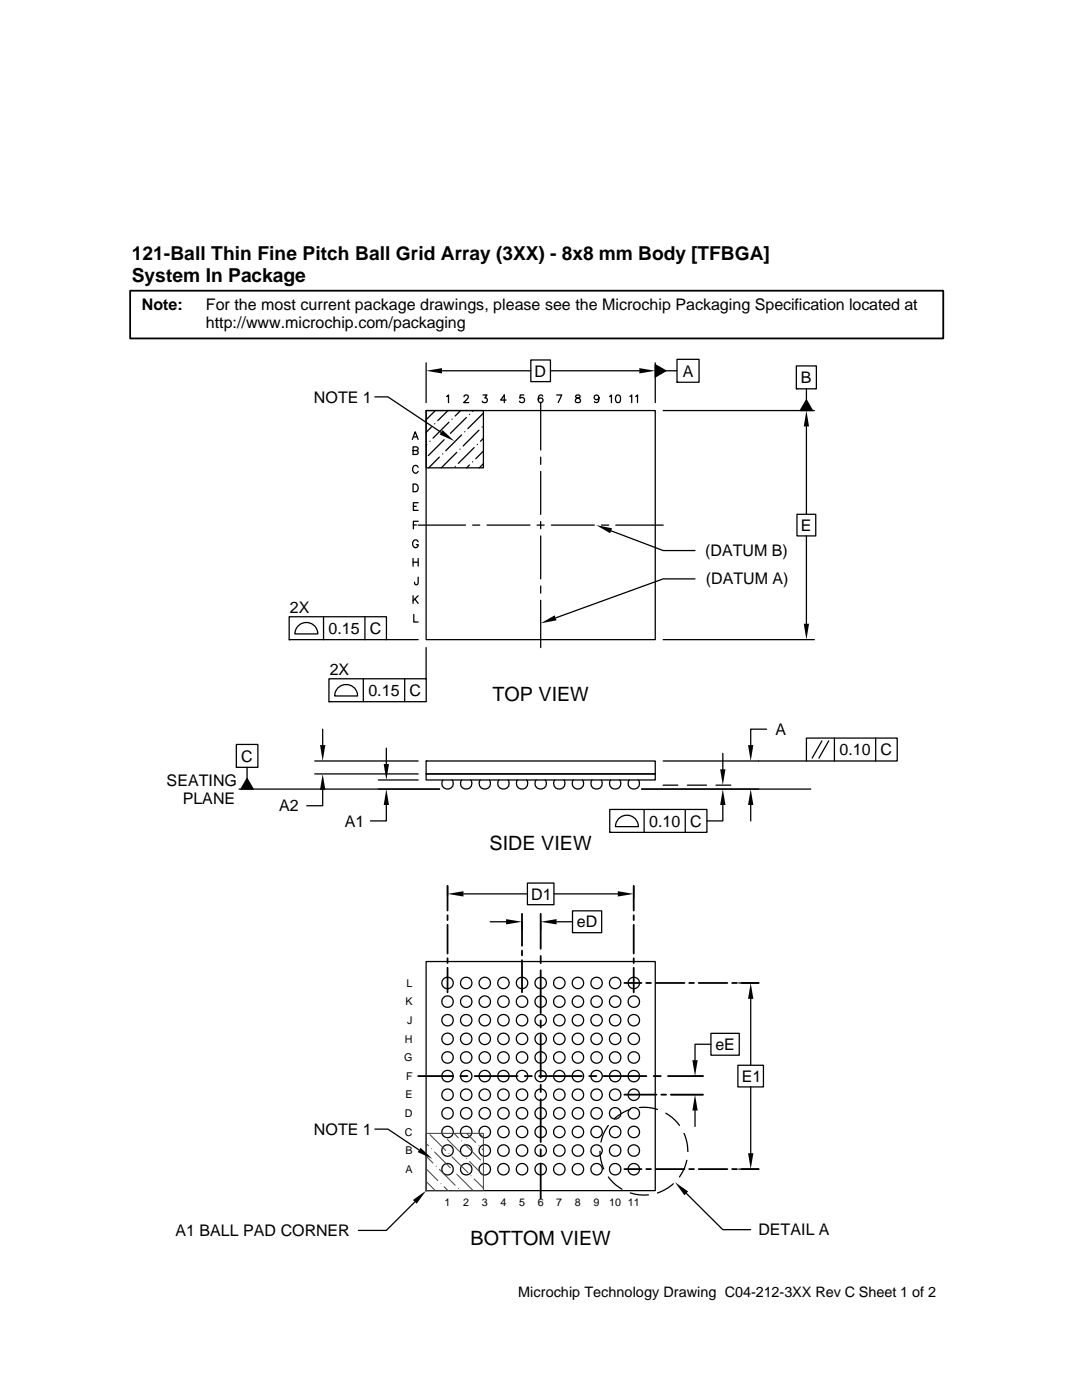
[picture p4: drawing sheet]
<svg xmlns="http://www.w3.org/2000/svg" width="216mm" height="279mm" viewBox="0 0 216 279" stroke-linecap="round" stroke-linejoin="round" font-family="sans-serif">
<g fill="none" stroke="#000" stroke-width=".25">
<path d="M74.8 79.2h2.6l10.6 7.1M85 72.4v7.9M88.2 74h17.7M89.1 79.1l.4-.3v1.5M92.6 79.2l.1-.3 .5-.1 .2 .2 .1 .3-1 1h1M96.4 78.8h.8l-.5 .6a.51 .51 0 0 1 .4 .8 .51 .51 0 0 1-.9-.1M101 79.8h-1.1l.7-1v1.5M104.5 78.8h-.7l-.1 .7a.54 .54 0 0 1 .8 0 .54 .54 0 0 1-.1 .8 .54 .54 0 0 1-.7-.2M105.9 71.8h3.9v4.4h-3.9zM108.3 79.1a.43 .43 0 0 0-.7-.2 .85 .85 0 0 0 .3 1.4 .48 .48 0 0 0 .5-.4 .48 .48 0 0 0-.5-.5 .48 .48 0 0 0-.5 .4M109.8 74h17.8M111.1 78.8h1l-.7 1.5"/>
<path d="M115 78.9v.4l.4 .2a.44 .44 0 0 1 .4 .4 .44 .44 0 0 1-.3 .4h-.5l-.2-.2a.77 .77 0 0 1 .9-.8v-.2a.52 .52 0 0 0-.7-.2zM119.5 79.3a.48 .48 0 0 1-.6 .5 .48 .48 0 0 1-.2-.8 .48 .48 0 0 1 .7 .1 .79 .79 0 0 1-.5 1.2l-.3-.2M121.6 79.1l.4-.3v1.5M123 78.9a.49 .49 0 0 1 .8 .2v1a.48 .48 0 0 1-.5 .3 .48 .48 0 0 1-.4-.3l-.1-.6zM125.7 79.1l.3-.3v1.5M126.9 79.1l.3-.3v1.5M130.7 72.8l2.2 1.2-2.2 1.2zM130.7 72.4v7.9M132.9 74h2.2M135.1 71.7h4.4v4.6h-4.4zM135.1 76.3h.1M158.9 73h4v4.6h-4z"/>
<path d="M158.9 77.6h.1M160.9 79.8l1.2 2.1h-2.4zM160.9 77.6v2.2M82.3 87.7l.5-1.5 .6 1.5M82.4 96.6h.5a.82 .82 0 0 1 .6 .8 .82 .82 0 0 1-.6 .7h-.5zM82.4 89.9l.9-.1 .1-.2v-.3l-.3-.1h-.7v1.5h.7l.3-.3v-.4l-.3-.1M82.5 87.2h.7M83.4 93.3a.57 .57 0 0 0-.6-.4 .57 .57 0 0 0-.5 .6 .69 .69 0 0 0 .2 .7 .69 .69 0 0 0 .7 .1l.2-.2M85 81.9h11.5v11.5h-11.5zM85 81.9h45.7v45.8h-45.7zM85 81.9h.1M85.2 88.7l-.2 .1"/>
<path d="M85.8 88.1h.1M86.1 85.2l-1.1 1.1M86.7 84.6h.1M86.9 81.9l-1.9 1.9M87.7 91.2l-2.2 2.2M88.3 90.6h.1M88.6 87.8l-3.1 3.1M89.3 87.1h.1M89.4 81.9l-2 2M89.6 84.3l-3.2 3.1M90.2 83.7h.1M90.8 93.1h.1"/>
<path d="M91.1 90.3l-3 3.1M91.8 89.6h.1M91.9 81.9l-1.1 1.1M92.1 86.8l-3.2 3.2M92.7 86.2h.1M93 83.3l-3.1 3.2M93.7 92.8l-.6 .6M93.7 82.7h.1M94.3 92.2h.1M94.4 81.9l-.1 .2M94.6 89.3l-3.1 3.2M95.2 88.7h.1"/>
<path d="M95.6 85.9l-3.2 3.1M96.2 85.2h.1M96.5 90l-1.6 1.5M96.5 92.5l-.9 .9M96.5 87.5l-.6 .6M96.5 82.4l-3.1 3.1M107.9 80.3v9.5M107.9 91.2v1.5M107.9 94.1v8.6M132.3 81.9h30.2M160.9 85.1v17.5M82.4 111.5v1.5"/>
<path d="M82.4 118.9v1.5M82.4 112.2h1M82.5 104.8h.6M82.5 101h.6M82.8 119.5l.6 .9M83.4 115.2v1.4l-.4 .1-.2-.1-.1-.4M83.4 108.1l-.2-.3a.74 .74 0 0 0-.9 .7 .74 .74 0 0 0 .8 .8l.3-.4v-.2h-.3M83.4 104.8h9.5M83.4 118.9l-1 1M83.4 111.5v1.5M83.4 104h-.9v1.6M83.4 100.3h-.9v1.6h.9"/>
<path d="M94.3 104.8h1.4M97.2 104.8h8.5M107.2 104.8h1.4M107.9 104.1v1.4M107.9 107v8.5M107.9 116.9v1.5M107.9 119.8v9.4M110 104.8h8.6M120 104.8h1.5M121.9 105.9l10.4 4h6.4M122.9 104.8h9.4M138.7 115.5h-6.4l-21.4 7.8"/>
<path d="M159 102.6h3.8v4.4h-3.8zM160.9 107v17.5M57.7 123.1h19.4v4.6h-19.4zM57.7 127.7h.1M59.6 124.8a2.28 2.28 0 0 1 2.5-.4 2.28 2.28 0 0 1 1.3 2.1h-4.6l.4-1.2zM64.6 123.1v4.6M65.6 135.5h19.4v4.5h-19.4zM67.6 137.2a2.29 2.29 0 0 1 2.4-.4 2.29 2.29 0 0 1 1.4 2.1h-4.6l.3-1.2zM72.5 135.5v4.5M72.8 123.1v4.6M77.1 127.7h6.3M80.8 135.5v4.5"/>
<path d="M82.6 122.6v1.5h.8M85 129.2v6.3M132.3 127.7h30.2M47.2 148.6h4.3v4.5h-4.3zM47.2 153.1h.1M47.7 157.5h40M49.3 153.1v2.3M49.3 155.4l1.2 2.1h-2.4zM62.8 151.9h20.6M62.8 154.5h20.6M64.4 157.6v3.2h-3.2M64.4 145.5v3.2"/>
<path d="M65.6 140h.1M75.5 155.7h7.9M77.1 149.3v3.2M85 151.9h45.7v2.6h-45.7zM85 151.9h.1M85 154.5h45.7v1.2h-45.7zM85 154.5h.1M88.4 155.7a1.14 1.14 0 0 0 .1 1.5 1.14 1.14 0 0 0 1.6 0 1.14 1.14 0 0 0 .1-1.5M92.1 155.7a1.14 1.14 0 0 0 .2 1.5 1.14 1.14 0 0 0 1.5 0 1.14 1.14 0 0 0 .1-1.5M95.8 155.7a1.14 1.14 0 0 0 .2 1.5 1.14 1.14 0 0 0 1.5 0 1.14 1.14 0 0 0 .2-1.5M99.5 155.7a1.14 1.14 0 0 0 .2 1.5 1.14 1.14 0 0 0 1.5 0 1.14 1.14 0 0 0 .2-1.5M103.3 155.7a1.14 1.14 0 0 0 .1 1.5 1.14 1.14 0 0 0 1.5 0 1.14 1.14 0 0 0 .2-1.5"/>
<path d="M107 155.7a1.13 1.13 0 0 0 .1 1.5 1.13 1.13 0 0 0 1.5 0 1.13 1.13 0 0 0 .2-1.5M110.7 155.7a1.14 1.14 0 0 0 .1 1.5 1.14 1.14 0 0 0 1.6 0 1.14 1.14 0 0 0 .1-1.5M114.4 155.7a1.14 1.14 0 0 0 .2 1.5 1.14 1.14 0 0 0 1.5 0 1.14 1.14 0 0 0 .1-1.5M118.1 155.7a1.14 1.14 0 0 0 .2 1.5 1.14 1.14 0 0 0 1.5 0 1.14 1.14 0 0 0 .2-1.5M121.8 155.7a1.13 1.13 0 0 0 .2 1.5 1.13 1.13 0 0 0 1.5 0 1.13 1.13 0 0 0 .2-1.5M125.6 155.7a1.14 1.14 0 0 0 .1 1.5 1.14 1.14 0 0 0 1.5 0 1.14 1.14 0 0 0 .2-1.5M128 157.5h33.8M132.3 156.7h3M132.3 151.9h28.6M137.2 156.7h3.8M142.9 156.7h2.9M144.2 150.3v3.2"/>
<path d="M153 145.5h-3.2v3.2M160.9 147.3h18.1v4.6h-18.1zM164 147.9l-1.9 3.4M165.4 147.9l-2 3.4M166.5 147.3v4.6M174.7 147.3v4.6M77.1 160.7v3.1h-3.2M89.3 176.8v2M92.5 178.4h12.7M105.2 176.2h5.3v4.4h-5.3zM110.5 178.4h12.8M121.7 161.5h19.4v4.6h-19.4z"/>
<path d="M121.7 166.1h.1M123.6 163.3a2.29 2.29 0 0 1 2.4-.4 2.29 2.29 0 0 1 1.4 2.1h-4.6l.3-1.2zM126.4 176.8v2.3M128.5 161.5v4.6M136.7 161.5v4.6M144.2 160.7v3.1h-3.1M149.8 160.7v3.1M85 191.9h45.7v45.7h-45.7zM97.8 184h3.2M104.2 184v1.5M107.9 184v1.5M111.1 184h3.1"/>
<path d="M114.2 181.8h5.9v4.3h-5.9zM147.4 196.2h4M149.8 199.3v13.3M133.9 218.5h6.4M138.1 214.8h2.2M141.9 206.2h5.6v4.4h-5.6zM141.9 208.4h-3.2v3.2M147.2 212.6h5.1v4.3h-5.1zM149.8 216.9v13.2M74.8 225.3h2.6l6.2 4.2M82.8 239.9l-5.7 5.7h-5.6M85 237.6h.1"/>
<path d="M119.7 229.7a8.6 8.6 0 0 0 .8 3.6M121.4 224.6l-.2 .3a8 8 0 0 0-1.3 3M121.4 234.9l1.5 1.6 1.2 .8M125.8 221.4l-1.4 .6-1.8 1.2M125.8 238.1h.1a8.7 8.7 0 0 0 3.5 .4M127.6 221a9 9 0 0 1 3.6 .4M132.9 222.2l1.1 .8 1.6 1.6M134.3 236.2l-1.7 1.3-1.4 .6M136.5 226.2l.1 .2a9.8 9.8 0 0 1 .7 3.3M136.9 238.2l7.3 7.2h5.6M137.1 231.6a8.4 8.4 0 0 1-1.5 3.3M138.7 221.6v3.2"/>
<path d="M147.4 233.3h4"/>
<circle cx="89.3" cy="199.9" r="1.14"/>
<circle cx="89.3" cy="196.2" r="1.14"/>
<circle cx="93" cy="199.9" r="1.14"/>
<circle cx="93" cy="196.2" r="1.14"/>
<circle cx="96.7" cy="196.2" r="1.14"/>
<circle cx="96.7" cy="199.9" r="1.14"/>
<circle cx="100.5" cy="199.9" r="1.14"/>
<circle cx="100.5" cy="196.2" r="1.14"/>
<circle cx="104.2" cy="199.9" r="1.14"/>
<circle cx="104.2" cy="196.2" r="1.14"/>
<circle cx="107.9" cy="196.2" r="1.14"/>
<circle cx="107.9" cy="199.9" r="1.14"/>
<circle cx="111.6" cy="196.2" r="1.14"/>
<circle cx="111.6" cy="199.9" r="1.14"/>
<circle cx="115.3" cy="199.9" r="1.14"/>
<circle cx="115.3" cy="196.2" r="1.14"/>
<circle cx="119" cy="199.9" r="1.14"/>
<circle cx="119" cy="196.2" r="1.14"/>
<circle cx="122.7" cy="199.9" r="1.14"/>
<circle cx="122.7" cy="196.2" r="1.14"/>
<circle cx="126.5" cy="196.2" r="1.14"/>
<circle cx="126.5" cy="199.9" r="1.14"/>
<circle cx="89.3" cy="211" r="1.14"/>
<circle cx="89.3" cy="218.5" r="1.14"/>
<circle cx="89.3" cy="214.8" r="1.14"/>
<circle cx="89.3" cy="207.3" r="1.14"/>
<circle cx="89.3" cy="203.6" r="1.14"/>
<circle cx="93" cy="218.5" r="1.14"/>
<circle cx="93" cy="211" r="1.14"/>
<circle cx="93" cy="214.8" r="1.14"/>
<circle cx="93" cy="207.3" r="1.14"/>
<circle cx="93" cy="203.6" r="1.14"/>
<circle cx="96.7" cy="218.5" r="1.14"/>
<circle cx="96.7" cy="211" r="1.14"/>
<circle cx="96.7" cy="207.3" r="1.14"/>
<circle cx="96.7" cy="214.8" r="1.14"/>
<circle cx="96.7" cy="203.6" r="1.14"/>
<circle cx="100.5" cy="211" r="1.14"/>
<circle cx="100.5" cy="218.5" r="1.14"/>
<circle cx="100.5" cy="207.3" r="1.14"/>
<circle cx="100.5" cy="214.8" r="1.14"/>
<circle cx="100.5" cy="203.6" r="1.14"/>
<circle cx="104.2" cy="211" r="1.14"/>
<circle cx="104.2" cy="218.5" r="1.14"/>
<circle cx="104.2" cy="207.3" r="1.14"/>
<circle cx="104.2" cy="214.8" r="1.14"/>
<circle cx="104.2" cy="203.6" r="1.14"/>
<circle cx="107.9" cy="211" r="1.14"/>
<circle cx="107.9" cy="218.5" r="1.14"/>
<circle cx="107.9" cy="207.3" r="1.14"/>
<circle cx="107.9" cy="214.8" r="1.14"/>
<circle cx="107.9" cy="203.6" r="1.14"/>
<circle cx="111.6" cy="218.5" r="1.15"/>
<circle cx="111.6" cy="211" r="1.15"/>
<circle cx="111.6" cy="207.3" r="1.14"/>
<circle cx="111.6" cy="214.8" r="1.14"/>
<circle cx="111.6" cy="203.6" r="1.14"/>
<circle cx="115.3" cy="218.5" r="1.14"/>
<circle cx="115.3" cy="211" r="1.14"/>
<circle cx="115.3" cy="214.8" r="1.14"/>
<circle cx="115.3" cy="207.3" r="1.14"/>
<circle cx="115.3" cy="203.6" r="1.14"/>
<circle cx="119" cy="218.5" r="1.14"/>
<circle cx="119" cy="211" r="1.14"/>
<circle cx="119" cy="214.8" r="1.14"/>
<circle cx="119" cy="207.3" r="1.14"/>
<circle cx="119" cy="203.6" r="1.14"/>
<circle cx="122.7" cy="218.5" r="1.14"/>
<circle cx="122.7" cy="211" r="1.14"/>
<circle cx="122.7" cy="214.8" r="1.14"/>
<circle cx="122.7" cy="207.3" r="1.14"/>
<circle cx="122.7" cy="203.6" r="1.14"/>
<circle cx="126.5" cy="218.5" r="1.14"/>
<circle cx="126.5" cy="211" r="1.14"/>
<circle cx="126.5" cy="207.3" r="1.14"/>
<circle cx="126.5" cy="214.8" r="1.14"/>
<circle cx="126.5" cy="203.6" r="1.14"/>
<circle cx="89.3" cy="233.3" r="1.14"/>
<circle cx="89.3" cy="222.2" r="1.14"/>
<circle cx="89.3" cy="229.6" r="1.14"/>
<circle cx="89.3" cy="225.9" r="1.14"/>
<circle cx="93" cy="233.3" r="1.14"/>
<circle cx="93" cy="222.2" r="1.14"/>
<circle cx="93" cy="229.6" r="1.14"/>
<circle cx="93" cy="225.9" r="1.14"/>
<circle cx="96.7" cy="233.3" r="1.14"/>
<circle cx="96.7" cy="222.2" r="1.14"/>
<circle cx="96.7" cy="229.6" r="1.14"/>
<circle cx="96.7" cy="225.9" r="1.14"/>
<circle cx="100.5" cy="222.2" r="1.14"/>
<circle cx="100.5" cy="229.6" r="1.14"/>
<circle cx="100.5" cy="233.3" r="1.14"/>
<circle cx="100.5" cy="225.9" r="1.14"/>
<circle cx="104.2" cy="233.3" r="1.14"/>
<circle cx="104.2" cy="229.6" r="1.14"/>
<circle cx="104.2" cy="222.2" r="1.14"/>
<circle cx="104.2" cy="225.9" r="1.14"/>
<circle cx="107.9" cy="233.3" r="1.14"/>
<circle cx="107.9" cy="229.6" r="1.14"/>
<circle cx="107.9" cy="222.2" r="1.14"/>
<circle cx="107.9" cy="225.9" r="1.14"/>
<circle cx="111.6" cy="229.6" r="1.14"/>
<circle cx="111.6" cy="222.2" r="1.14"/>
<circle cx="111.6" cy="233.3" r="1.14"/>
<circle cx="111.6" cy="225.9" r="1.14"/>
<circle cx="115.3" cy="233.3" r="1.14"/>
<circle cx="115.3" cy="229.6" r="1.14"/>
<circle cx="115.3" cy="222.2" r="1.14"/>
<circle cx="115.3" cy="225.9" r="1.14"/>
<circle cx="119" cy="222.2" r="1.14"/>
<circle cx="119" cy="233.3" r="1.14"/>
<circle cx="119" cy="229.6" r="1.14"/>
<circle cx="119" cy="225.9" r="1.14"/>
<circle cx="122.7" cy="233.3" r="1.14"/>
<circle cx="122.7" cy="229.6" r="1.14"/>
<circle cx="122.7" cy="222.2" r="1.14"/>
<circle cx="122.7" cy="225.9" r="1.14"/>
<circle cx="126.5" cy="233.3" r="1.14"/>
<circle cx="126.5" cy="229.6" r="1.14"/>
<circle cx="126.5" cy="222.2" r="1.14"/>
<circle cx="126.5" cy="225.9" r="1.14"/>
</g>
<g fill="none" stroke="#404040" stroke-width=".2">
<path d="M85 233.3l2.4 2.3M85 230.7l1.4 1.4M85 228.2l.5 .4M85 226.2h11.5v11.4h-11.5zM85.2 235.9l1.7 1.7M85.8 226.4l3.1 3.2M86.1 229.3h.1M86.7 229.9l3.2 3.2M87 232.7h.1M87.7 233.4l3.1 3.1M88 236.2h.1M88.6 236.9l.8 .7"/>
<path d="M88.6 226.8h.1M89.3 227.4l3.1 3.1M89.6 230.2h.1M90.2 230.9l3.2 3.1M90.5 233.7h.1M90.6 226.2l.9 .9M91.1 234.3l3.2 3.2M91.5 237.2h.1M92.1 227.7h.1M92.7 228.3l3.2 3.2M93 231.2h.1M93.1 226.2l1.8 1.8"/>
<path d="M93.7 231.8l2.8 2.8M94 234.7h.1M94.6 235.3l1.9 1.8M95.6 228.6h.1M95.6 226.2l.9 .8M96.2 229.3l.3 .2"/>
</g>
<g fill="#000">
<path d="M85 74l3.2-.5v1zM127.6 73.5l3.1 .5-3.1 .5zM130.7 72.8l2.2 1.2-2.2 1.2zM88.3 85.8l2.4 2.2-3-1.3zM160.9 81.9l.5 3.2h-1zM160.9 79.8l1.2 2.1h-2.4zM119 104.8l3.1 .6-.3 1zM107.9 124.4l2.8-1.6 .3 1zM160.4 124.5h1l-.5 3.2zM49.3 155.4l1.2 2.1h-2.4zM63.9 148.7h1l-.5 3.2zM64.4 154.5l.5 3.1h-1z"/>
<path d="M76.6 152.5h1l-.5 3.2zM143.7 153.5h1.1l-.6 3.2zM149.3 148.7h1l-.5 3.2zM77.1 157.5l.5 3.2h-1zM89.3 178.4l3.2-.5v1zM123.3 177.9l3.1 .5-3.1 .5zM144.2 157.5l.6 3.2h-1.1zM149.8 157.5l.5 3.2h-1zM101 183.4l3.2 .6-3.2 .5zM107.9 184l3.2-.6v1.1zM149.8 196.2l.5 3.1h-1zM138.2 211.6h1l-.5 3.2z"/>
<path d="M82.4 239.5l2.6-1.9-1.9 2.6zM83.9 229.1l2.4 2.2-2.9-1.4zM134.7 235.9l2.6 1.9-.7 .7zM138.7 218.5l.5 3.1h-1zM149.3 230.1h1l-.5 3.2z"/>
</g>
<g fill="none" stroke="#000" stroke-width=".36">
<path d="M26 58h162.2v9.5h-162.2zM89.3 176.8v4.9M126.4 176.8v4.9M89.3 182.7v.9M89.3 184.6v5.7M89.3 191.2v1M89.3 193.1v4.9M104.2 182.4v6.4M104.2 189.7v1M104.2 191.6v6.4M107.9 182.4v7M107.9 190.8v1.4"/>
<path d="M107.9 193.6v8.6M124.6 196.2h3.4M126.4 182.7v.9M126.4 184.6v5.7M126.4 191.2v1M126.4 193.1v4.9M128.9 196.2h1M130.9 196.2h5.7M137.5 196.2h1M139.4 196.2h5.7M146.1 196.2h.9M148 196.2h3.4"/>
<path d="M83.4 214.8h7M91.8 214.8h1.5M94.7 214.8h8.6M104.7 214.8h1.4M107.6 214.8h8.5M107.9 203.6v1.5M107.9 206.5v8.6M107.9 216.5v1.4M107.9 219.4v8.5M117.6 214.8h1.4M120.4 214.8h8.6M124.6 218.5h6.4"/>
<path d="M130.4 214.8h1.4M132 218.5h.9M133.3 214.8h7M133.9 218.5h6.4M107.9 229.4v1.4M107.9 232.2v7M124.6 233.3h3.4M128.9 233.3h1M130.9 233.3h5.7M137.5 233.3h1M139.4 233.3h5.7M146.1 233.3h.9"/>
<path d="M148 233.3h3.4"/>
</g>
<g font-size="3.9">
<text x="98.3" y="139.8">TOP VIEW</text>
<text x="97.7" y="169.6">SIDE VIEW</text>
<text x="93.9" y="248.5">BOTTOM VIEW</text>
</g>
<g font-size="3.8">
<text x="26.3" y="51.8">121-Ball Thin Fine Pitch Ball Grid Array (3XX) - 8x8 mm Body [TFBGA]</text>
<text x="26.3" y="56.2">System In Package</text>
</g>
<g font-size="3.2">
<text x="28.3" y="61.8">Note:</text>
<text x="41.1" y="61.8">For the most current package drawings, please see the Microchip Packaging Specification located at</text>
<text x="41.1" y="65.4">http://www.microchip.com/packaging</text>
<text x="106.7" y="75.1">D</text>
<text x="136.2" y="75.1">A</text>
<text x="159.8" y="76.5">B</text>
<text x="62.7" y="80.3">NOTE 1</text>
<text x="159.8" y="105.9">E</text>
<text x="140.7" y="111">(DATUM B)</text>
<text x="140.8" y="116.6">(DATUM A)</text>
<text x="57.8" y="122.3">2X</text>
<text x="65.6" y="126.5">0.15</text>
<text x="73.8" y="126.5">C</text>
<text x="65.8" y="134.7">2X</text>
<text x="73.5" y="138.9">0.15</text>
<text x="81.7" y="138.9">C</text>
<text x="154.7" y="146.7">A</text>
<text x="48.1" y="152">C</text>
<text x="167.5" y="150.7">0.10</text>
<text x="175.7" y="150.7">C</text>
<text x="33.3" y="156.8">SEATING</text>
<text x="36.4" y="160.5">PLANE</text>
<text x="55.7" y="161.9">A2</text>
<text x="68.8" y="165">A1</text>
<text x="129.5" y="165">0.10</text>
<text x="137.7" y="165">C</text>
<text x="106" y="179.5">D1</text>
<text x="115.1" y="185.1">eD</text>
<text x="142.7" y="209.5">eE</text>
<text x="148" y="215.9">E1</text>
<text x="62.7" y="226.5">NOTE 1</text>
<text x="35" y="246.7">A1 BALL PAD CORNER</text>
<text x="151.3" y="246.5">DETAIL A</text>
</g>
<text font-size="2.9" x="103.4" y="258.8">Microchip Technology Drawing C04-212-3XX Rev C Sheet 1 of 2</text>
<g font-size="2.1">
<text x="81.1" y="196.9">L</text>
<text x="80.9" y="200.7">K</text>
<text x="80.8" y="208.1">H</text>
<text x="81.3" y="204.4">J</text>
<text x="80.7" y="211.8">G</text>
<text x="81" y="215.5">F</text>
<text x="80.9" y="219.2">E</text>
<text x="80.8" y="226.7">C</text>
<text x="80.8" y="222.9">D</text>
<text x="80.9" y="230.4">B</text>
<text x="80.9" y="234.1">A</text>
<text x="88.7" y="240.6">1</text>
<text x="92.4" y="240.6">2</text>
<text x="96.1" y="240.6">3</text>
<text x="99.9" y="240.6">4</text>
<text x="103.6" y="240.6">5</text>
<text x="107.3" y="240.6">6</text>
<text x="111" y="240.6">7</text>
<text x="114.7" y="240.6">8</text>
<text x="118.4" y="240.6">9</text>
<text x="121.6" y="240.6">10 11</text>
</g>
</svg>
